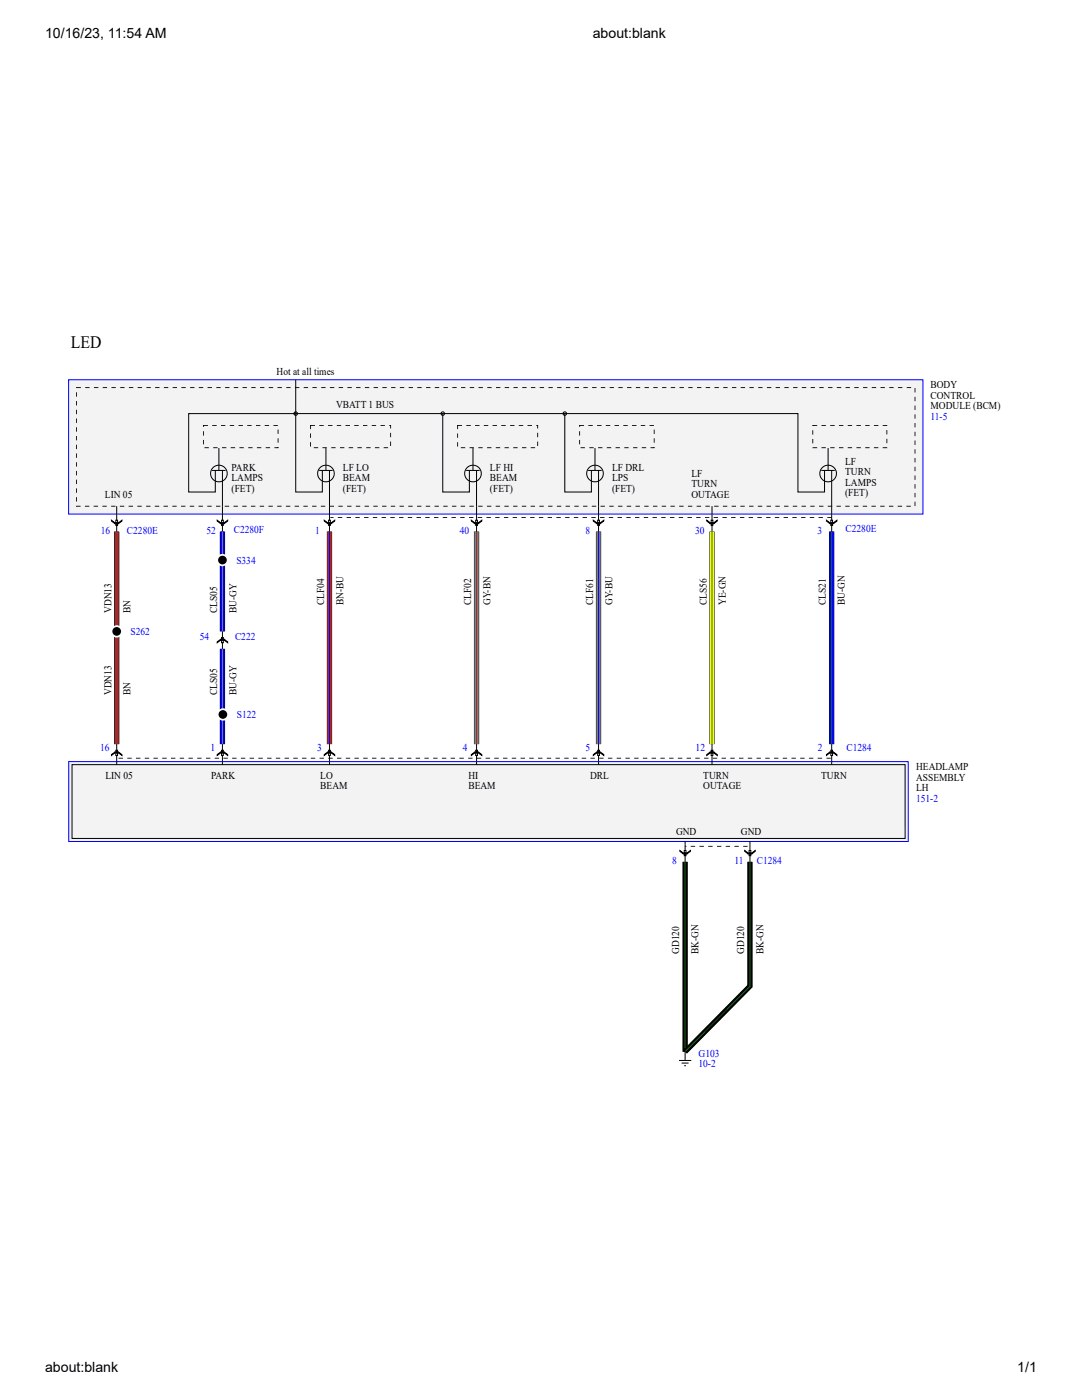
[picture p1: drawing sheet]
<svg xmlns="http://www.w3.org/2000/svg" width="216mm" height="279mm" viewBox="0 0 216 279" stroke-linecap="round" stroke-linejoin="round" font-family="sans-serif">
<path d="M23.3 106.1v42.4M44.4 106.1v19.9M65.7 106.1v42.4M95.1 106.1v42.4M119.4 106.1v42.4M142.1 106.1v42.4M166 106.1v42.4M44.4 129.5v19M136.7 172v37.9l12.9-13.1v-24.8" fill="none" stroke="#000" stroke-width="1" stroke-linecap="butt"/>
<path d="M23.3 106.1v42.4M65.7 106.1v42.4" fill="none" stroke="#a52a2a" stroke-width=".87" stroke-linecap="butt"/>
<path d="M65.7 106.1v42.4M119.4 106.1v42.4" fill="none" stroke="#00f" stroke-width=".2"/>
<path d="M142.1 106.1v42.4" fill="none" stroke="#ff0" stroke-width=".87" stroke-linecap="butt"/>
<path d="M142.1 106.1v42.4M166 106.1v42.4M136.7 172v37.9l12.9-13.1v-24.8" fill="none" stroke="#008000" stroke-width=".2"/>
<path d="M95.1 106.1v42.4M119.4 106.1v42.4" fill="none" stroke="#808080" stroke-width=".87" stroke-linecap="butt"/>
<path d="M95.1 106.1v42.4" fill="none" stroke="#a52a2a" stroke-width=".2"/>
<path d="M136.7 172v37.9l12.9-13.1v-24.8" fill="none" stroke="#000" stroke-width=".87" stroke-linecap="butt"/>
<path d="M44.4 106.1v19.9M166 106.1v42.4M44.4 129.5v19" fill="none" stroke="#00f" stroke-width=".87" stroke-linecap="butt"/>
<path d="M44.4 106.1v19.9M44.4 129.5v19" fill="none" stroke="#808080" stroke-width=".2"/>
<path d="M13.7 75.8h170.4v26.8h-170.4z" fill="#f3f3f3"/>
<path d="M13.7 75.8h170.4v26.8h-170.4z" fill="none" stroke="#00f" stroke-width=".2"/>
<path d="M15.3 77.4h167.3v23.6h-167.3z" fill="#f3f3f3"/>
<path d="M17 77.3h.9v.1h-.9zM18.8 77.3h.8v.1h-.8zM20.5 77.3h.9v.1h-.9zM22.2 77.3h.9v.1h-.9zM24 77.3h.9v.1h-.9zM25.7 77.3h.9v.1h-.9zM27.5 77.3h.8v.1h-.8zM29.2 77.3h.9v.1h-.9zM31 77.3h.8v.1h-.8zM32.7 77.3h.9v.1h-.9zM34.4 77.3h.9v.1h-.9zM36.2 77.3h.9v.1h-.9zM37.9 77.3h.9v.1h-.9zM39.7 77.3h.8v.1h-.8zM41.4 77.3h.9v.1h-.9zM43.2 77.3h.8v.1h-.8zM44.9 77.3h.9v.1h-.9zM46.7 77.3h.8v.1h-.8zM48.4 77.3h.9v.1h-.9zM50.1 77.3h.9v.1h-.9zM51.9 77.3h.9v.1h-.9zM53.6 77.3h.9v.1h-.9zM55.4 77.3h.8v.1h-.8zM57.1 77.3h.9v.1h-.9zM58.9 77.3h.8v.1h-.8zM60.6 77.3h.9v.1h-.9zM62.3 77.3h.9v.1h-.9zM64.1 77.3h.9v.1h-.9zM65.8 77.3h.9v.1h-.9zM67.6 77.3h.9v.1h-.9zM69.3 77.3h.9v.1h-.9zM71.1 77.3h.8v.1h-.8zM72.8 77.3h.9v.1h-.9zM74.6 77.3h.8v.1h-.8zM76.3 77.3h.9v.1h-.9zM78 77.3h.9v.1h-.9zM79.8 77.3h.9v.1h-.9zM81.5 77.3h.9v.1h-.9zM83.3 77.3h.8v.1h-.8zM85 77.3h.9v.1h-.9zM86.8 77.3h.8v.1h-.8zM88.5 77.3h.9v.1h-.9zM90.2 77.3h.9v.1h-.9zM92 77.3h.9v.1h-.9zM93.7 77.3h.9v.1h-.9zM95.5 77.3h.9v.1h-.9zM97.2 77.3h.9v.1h-.9zM99 77.3h.8v.1h-.8zM100.7 77.3h.9v.1h-.9zM102.5 77.3h.8v.1h-.8zM104.2 77.3h.9v.1h-.9zM105.9 77.3h.9v.1h-.9zM107.7 77.3h.9v.1h-.9zM109.4 77.3h.9v.1h-.9zM111.2 77.3h.8v.1h-.8zM112.9 77.3h.9v.1h-.9zM114.7 77.3h.8v.1h-.8zM116.4 77.3h.9v.1h-.9zM118.2 77.3h.8v.1h-.8zM119.9 77.3h.9v.1h-.9zM121.6 77.3h.9v.1h-.9zM123.4 77.3h.9v.1h-.9zM125.1 77.3h.9v.1h-.9zM126.9 77.3h.8v.1h-.8zM128.6 77.3h.9v.1h-.9zM130.4 77.3h.8v.1h-.8zM132.1 77.3h.9v.1h-.9zM133.8 77.3h.9v.1h-.9zM135.6 77.3h.9v.1h-.9zM137.3 77.3h.9v.1h-.9zM139.1 77.3h.8v.1h-.8zM140.8 77.3h.9v.1h-.9zM142.6 77.3h.8v.1h-.8zM144.3 77.3h.9v.1h-.9zM146.1 77.3h.8v.1h-.8zM147.8 77.3h.9v.1h-.9zM149.5 77.3h.9v.1h-.9zM151.3 77.3h.9v.1h-.9zM153 77.3h.9v.1h-.9zM154.8 77.3h.8v.1h-.8zM156.5 77.3h.9v.1h-.9zM158.3 77.3h.8v.1h-.8zM160 77.3h.9v.1h-.9zM161.7 77.3h.9v.1h-.9zM163.5 77.3h.9v.1h-.9zM165.2 77.3h.9v.1h-.9zM167 77.3h.8v.1h-.8zM168.7 77.3h.9v.1h-.9zM170.5 77.3h.8v.1h-.8zM172.2 77.3h.9v.1h-.9zM174 77.3h.8v.1h-.8zM175.7 77.3h.9v.1h-.9zM177.4 77.3h.9v.1h-.9zM179.2 77.3h.9v.1h-.9zM180.9 77.3h.9v.1h-.9zM182.5 77.5h.2v.8h-.2zM182.5 79.2h.2v.9h-.2zM182.5 80.9h.2v.9h-.2zM182.5 82.7h.2v.9h-.2zM182.5 84.4h.2v.9h-.2zM182.5 86.2h.2v.8h-.2zM182.5 87.9h.2v.9h-.2zM182.5 89.7h.2v.8h-.2zM182.5 91.4h.2v.9h-.2zM182.5 93.1h.2v.9h-.2zM182.5 94.9h.2v.9h-.2zM182.5 96.6h.2v.9h-.2zM182.5 98.4h.2v.8h-.2zM182.5 100.1h.2v.9h-.2zM180.9 100.9h.8v.2h-.8zM179.1 100.9h.9v.2h-.9zM177.4 100.9h.9v.2h-.9zM175.6 100.9h.9v.2h-.9zM173.9 100.9h.9v.2h-.9zM172.1 100.9h.9v.2h-.9zM170.4 100.9h.9v.2h-.9zM168.7 100.9h.8v.2h-.8zM166.9 100.9h.9v.2h-.9zM165.2 100.9h.8v.2h-.8zM163.4 100.9h.9v.2h-.9zM161.7 100.9h.9v.2h-.9zM159.9 100.9h.9v.2h-.9zM158.2 100.9h.9v.2h-.9zM156.5 100.9h.8v.2h-.8zM154.7 100.9h.9v.2h-.9zM153 100.9h.8v.2h-.8zM151.2 100.9h.9v.2h-.9zM149.5 100.9h.8v.2h-.8zM147.7 100.9h.9v.2h-.9zM146 100.9h.9v.2h-.9zM144.2 100.9h.9v.2h-.9zM142.5 100.9h.9v.2h-.9zM140.8 100.9h.8v.2h-.8zM139 100.9h.9v.2h-.9zM137.3 100.9h.8v.2h-.8zM135.5 100.9h.9v.2h-.9zM133.8 100.9h.9v.2h-.9zM132 100.9h.9v.2h-.9zM130.3 100.9h.9v.2h-.9zM128.6 100.9h.8v.2h-.8zM126.8 100.9h.9v.2h-.9zM125.1 100.9h.8v.2h-.8zM123.3 100.9h.9v.2h-.9zM121.6 100.9h.8v.2h-.8zM119.8 100.9h.9v.2h-.9zM118.1 100.9h.9v.2h-.9zM116.3 100.9h.9v.2h-.9zM114.6 100.9h.9v.2h-.9zM112.9 100.9h.8v.2h-.8zM111.1 100.9h.9v.2h-.9zM109.4 100.9h.8v.2h-.8zM107.6 100.9h.9v.2h-.9zM105.9 100.9h.9v.2h-.9zM104.1 100.9h.9v.2h-.9zM102.4 100.9h.9v.2h-.9zM100.6 100.9h.9v.2h-.9zM98.9 100.9h.9v.2h-.9zM97.2 100.9h.8v.2h-.8zM95.4 100.9h.9v.2h-.9zM93.7 100.9h.8v.2h-.8zM91.9 100.9h.9v.2h-.9zM90.2 100.9h.9v.2h-.9zM88.4 100.9h.9v.2h-.9zM86.7 100.9h.9v.2h-.9zM85 100.9h.8v.2h-.8zM83.2 100.9h.9v.2h-.9zM81.5 100.9h.8v.2h-.8zM79.7 100.9h.9v.2h-.9zM78 100.9h.9v.2h-.9zM76.2 100.9h.9v.2h-.9zM74.5 100.9h.9v.2h-.9zM72.7 100.9h.9v.2h-.9zM71 100.9h.9v.2h-.9zM69.3 100.9h.8v.2h-.8zM67.5 100.9h.9v.2h-.9zM65.8 100.9h.8v.2h-.8zM64 100.9h.9v.2h-.9zM62.3 100.9h.9v.2h-.9zM60.5 100.9h.9v.2h-.9zM58.8 100.9h.9v.2h-.9zM57.1 100.9h.8v.2h-.8zM55.3 100.9h.9v.2h-.9zM53.6 100.9h.8v.2h-.8zM51.8 100.9h.9v.2h-.9zM50.1 100.9h.9v.2h-.9zM48.3 100.9h.9v.2h-.9zM46.6 100.9h.9v.2h-.9zM44.8 100.9h.9v.2h-.9zM43.1 100.9h.9v.2h-.9zM41.4 100.9h.8v.2h-.8zM39.6 100.9h.9v.2h-.9zM37.9 100.9h.8v.2h-.8zM36.1 100.9h.9v.2h-.9zM34.4 100.9h.9v.2h-.9zM32.6 100.9h.9v.2h-.9zM30.9 100.9h.9v.2h-.9zM29.2 100.9h.8v.2h-.8zM27.4 100.9h.9v.2h-.9zM25.7 100.9h.8v.2h-.8zM23.9 100.9h.9v.2h-.9zM22.2 100.9h.8v.2h-.8zM20.4 100.9h.9v.2h-.9zM18.7 100.9h.9v.2h-.9zM16.9 100.9h.9v.2h-.9zM15.2 101l.9-.1v.2h-.9zM15.2 99.2h.2v.9h-.2zM15.2 97.5h.2v.8h-.2zM15.2 95.7h.2v.9h-.2zM15.2 94h.2v.9h-.2zM15.2 92.2h.2v.9h-.2zM15.2 90.5h.2v.9h-.2zM15.2 88.8h.2v.8h-.2zM15.2 87h.2v.9h-.2zM15.2 85.3h.2v.8h-.2zM15.2 83.5h.2v.9h-.2zM15.2 81.8h.2v.9h-.2zM15.2 80h.2v.9h-.2zM15.2 78.3h.2v.9h-.2zM15.2 77.3h.9v.1h-.8h.1h-.2z" fill="#000"/>
<path d="M65.7 101v1.6M119.4 101v1.6M166 101v1.6" fill="none" stroke="#000" stroke-width=".2"/>
<path d="M62 84.9h15.9v4.5h-15.9z" fill="#f3f3f3"/>
<path d="M63.7 84.8h.9v.2h-.9zM65.5 84.8h.8v.2h-.8zM67.2 84.8h.9v.2h-.9zM68.9 84.8h.9v.2h-.9zM70.7 84.8h.9v.2h-.9zM72.4 84.8h.9v.2h-.9zM74.2 84.8h.9v.2h-.9zM75.9 84.8h.9v.2h-.9zM77.7 84.8h.3v.7h-.1v-.6l-.2 .1zM77.9 86.4h.1v.9h-.1zM77.9 88.1h.1v.9h-.1zM76.6 89.3h.8v.1h-.8zM74.8 89.3h.9v.1h-.9zM73.1 89.3h.8v.1h-.8zM71.3 89.3h.9v.1h-.9zM69.6 89.3h.9v.1h-.9zM67.8 89.3h.9v.1h-.9zM66.1 89.3h.9v.1h-.9zM64.4 89.3h.8v.1h-.8zM62.6 89.3h.9v.1h-.9zM61.9 88.2h.2v.9h-.2zM61.9 86.5h.2v.9h-.2zM61.9 84.8h.9v.2l-.8-.1 .1 .7h-.2z" fill="#000"/>
<g fill="none" stroke="#000" stroke-width=".2">
<path d="M59 75.8v22.4h5.3v-2.2M63.7 93.9h2.7M64.3 93.9v2.1M65 89.4v4.5M65.7 93.9v7.1"/>
<circle cx="65" cy="94.5" r="1.66"/>
<circle cx="112.7" cy="82.5" r=".35"/>
</g>
<path d="M115.7 84.9h14.8v4.5h-14.8z" fill="#f3f3f3"/>
<path d="M117.4 84.8h.9v.2h-.9zM119.1 84.8h.9v.2h-.9zM120.9 84.8h.9v.2h-.9zM122.6 84.8h.9v.2h-.9zM124.4 84.8h.9v.2h-.9zM126.1 84.8h.9v.2h-.9zM127.9 84.8h.8v.2h-.8zM129.6 84.8h.9v.2h-.9zM130.5 85.7h.1v.9h-.1zM130.5 87.5h.1v.8h-.1zM129.8 89.3l.7 .1v-.2h.1v.2h-.8zM128.1 89.3h.8v.1h-.8zM126.3 89.3h.9v.1h-.9zM124.6 89.3h.8v.1h-.8zM122.8 89.3h.9v.1h-.9zM121.1 89.3h.9v.1h-.9zM119.3 89.3h.9v.1h-.9zM117.6 89.3h.9v.1h-.9zM115.9 89.3h.8v.1h-.8zM115.6 87.8h.1v.9h-.1zM115.6 86.1h.1v.8h-.1zM115.6 84.8h.9v.2l-.8-.1v.3h-.1z" fill="#000"/>
<g fill="none" stroke="#000" stroke-width=".2">
<path d="M112.7 82.5v15.7h5.3v-2.2M117.4 93.9h2.7M118 93.9v2.1M118.7 89.4v4.5M119.4 93.9v7.1"/>
<circle cx="118.7" cy="94.5" r="1.66"/>
</g>
<path d="M162.2 84.9h14.8v4.5h-14.8z" fill="#f3f3f3"/>
<g fill="#000">
<path d="M163.9 84.8h.9v.2h-.9zM165.7 84.8h.8v.2h-.8zM167.4 84.8h.9v.2h-.9zM169.2 84.8h.8v.2h-.8zM170.9 84.8h.9v.2h-.9zM172.6 84.8h.9v.2h-.9zM174.4 84.8h.9v.2h-.9zM176.1 84.8h.9v.2h-.9zM176.9 85.8h.1v.9h-.1zM176.9 87.6h.1v.8h-.1zM176.1 89.3h.9l-.1 .1 .1-.1v.1h-.9zM174.4 89.3h.9v.1h-.9zM172.6 89.3h.9v.1h-.9zM170.9 89.3h.9v.1h-.9zM169.2 89.3h.8v.1h-.8zM167.4 89.3h.9v.1h-.9zM165.7 89.3h.8v.1h-.8zM163.9 89.3h.9v.1h-.9zM162.1 89.4l1-.1v.1zM162.1 87.6h.2v.9h-.2zM162.1 85.9h.2v.8h-.2zM162.1 84.8h1v.2h-1z"/>
<path d="M165.1 103.2h.9v.2h-.9zM163.3 103.2h.9v.2h-.9zM161.6 103.2h.9v.2h-.9zM159.8 103.2h.9v.2h-.9zM158.1 103.2h.9v.2h-.9zM156.4 103.2h.8v.2h-.8zM154.6 103.2h.9v.2h-.9zM152.9 103.2h.8v.2h-.8zM151.1 103.2h.9v.2h-.9zM149.4 103.2h.9v.2h-.9zM147.6 103.2h.9v.2h-.9zM145.9 103.2h.9v.2h-.9zM144.2 103.2h.8v.2h-.8zM142.4 103.2h.9v.2h-.9zM140.7 103.2h.8v.2h-.8zM138.9 103.2h.9v.2h-.9zM137.2 103.2h.8v.2h-.8zM135.4 103.2h.9v.2h-.9zM133.7 103.2h.9v.2h-.9zM131.9 103.2h.9v.2h-.9zM130.2 103.2h.9v.2h-.9zM128.5 103.2h.8v.2h-.8zM126.7 103.2h.9v.2h-.9zM125 103.2h.8v.2h-.8zM123.2 103.2h.9v.2h-.9zM121.5 103.2h.9v.2h-.9zM119.7 103.2h.9v.2h-.9zM118 103.2h.9v.2h-.9zM116.3 103.2h.8v.2h-.8zM114.5 103.2h.9v.2h-.9zM112.8 103.2h.8v.2h-.8zM111 103.2h.9v.2h-.9zM109.3 103.2h.8v.2h-.8zM107.5 103.2h.9v.2h-.9zM105.8 103.2h.9v.2h-.9zM104 103.2h.9v.2h-.9zM102.3 103.2h.9v.2h-.9zM100.6 103.2h.8v.2h-.8zM98.8 103.2h.9v.2h-.9zM97.1 103.2h.8v.2h-.8zM95.3 103.2h.9v.2h-.9zM93.6 103.2h.9v.2h-.9zM91.8 103.2h.9v.2h-.9zM90.1 103.2h.9v.2h-.9zM88.4 103.2h.8v.2h-.8zM86.6 103.2h.9v.2h-.9zM84.9 103.2h.8v.2h-.8zM83.1 103.2h.9v.2h-.9zM81.4 103.2h.8v.2h-.8zM79.6 103.2h.9v.2h-.9zM77.9 103.2h.9v.2h-.9zM76.1 103.2h.9v.2h-.9zM74.4 103.2h.9v.2h-.9zM72.7 103.2h.8v.2h-.8zM70.9 103.2h.9v.2h-.9zM69.2 103.2h.8v.2h-.8zM67.4 103.2h.9v.2h-.9zM65.9 103.2h.7v.2h-.7z"/>
</g>
<g fill="none" stroke="#000" stroke-width=".2">
<path d="M59 82.5h100.2v15.7h5.3v-2.2M163.9 93.9h2.7M164.5 93.9v2.1M165.2 89.4v4.5M166 93.9v7.1M44.4 101v1.6M142.1 101v1.6"/>
<circle cx="165.2" cy="94.5" r="1.66"/>
</g>
<path d="M40.6 84.9h14.9v4.5h-14.9z" fill="#f3f3f3"/>
<path d="M42.4 84.8h.8v.2h-.8zM44.1 84.8h.9v.2h-.9zM45.8 84.8h.9v.2h-.9zM47.6 84.8h.9v.2h-.9zM49.3 84.8h.9v.2h-.9zM51.1 84.8h.8v.2h-.8zM52.8 84.8h.9v.2h-.9zM54.6 84.8h.8v.2h-.8zM55.4 85.7h.2v.9h-.2zM55.4 87.5h.2v.8h-.2zM54.8 89.3l.7 .1-.1-.2h.2v.2h-.8zM53 89.3h.9v.1h-.9zM51.3 89.3h.8v.1h-.8zM49.5 89.3h.9v.1h-.9zM47.8 89.3h.9v.1h-.9zM46 89.3h.9v.1h-.9zM44.3 89.3h.9v.1h-.9zM42.5 89.3h.9v.1h-.9zM40.8 89.3h.9v.1h-.9zM40.5 87.8h.2v.9h-.2zM40.5 86.1h.2v.8h-.2zM40.5 84.8h1v.2l-.9-.1 .1 .3h-.2z" fill="#000"/>
<g fill="none" stroke="#000" stroke-width=".2">
<path d="M42.3 93.9h2.7M43 93.9v2.1M43.7 89.4v4.5M44.4 93.9v7.1M59 82.5h-21.4v15.7h5.4v-2.2M22.2 103.8l.7 .5v.2l-.7-.5zM22.9 104.3h.7v.2h-.7zM23.1 103.8h.4v.5h-.4zM23.1 104.5h.4v.4h-.4zM23.3 101v2.8M23.3 104.5v1.6M23.6 104.3l.7-.5v.2l-.7 .5z"/>
<path d="M43.3 103.8l.7 .5v.2l-.7-.5zM44 104.3h.7v.2h-.7zM44.2 103.8h.4v.5h-.4zM44.2 104.5h.4v.4h-.4zM44.4 102.6v1.2M44.4 104.5v1.6M44.7 104.3l.7-.5v.2l-.7 .5zM64.7 103.8l.7 .5v.2l-.7-.5zM65.4 104.3h.7v.2h-.7zM65.6 103.8h.3v.5h-.3zM65.6 104.5h.3v.4h-.3zM65.7 102.6v1.2"/>
<path d="M65.7 104.5v1.6M66.1 104.3l.7-.5v.2l-.7 .5zM95.1 101v1.6M118.4 103.8l.7 .5v.2l-.7-.5zM119.1 104.3h.7v.2h-.7zM119.3 103.8h.3v.5h-.3zM119.3 104.5h.3v.4h-.3zM119.4 102.6v1.2M119.4 104.5v1.6M119.8 104.3l.7-.5v.2l-.7 .5zM141 103.8l.7 .5v.2l-.7-.5zM141.7 104.3h.7v.2h-.7z"/>
<path d="M141.9 103.8h.4v.5h-.4zM141.9 104.5h.4v.4h-.4zM142.1 102.6v1.2M142.1 104.5v1.6M142.4 104.3l.7-.5v.2l-.7 .5zM164.9 103.8l.7 .5v.2l-.7-.5zM165.6 104.3h.7v.2h-.7zM165.8 103.8h.3v.5h-.3zM165.8 104.5h.3v.4h-.3zM166 102.6v1.2M166 104.5v1.6M166.3 104.3l.7-.5v.2l-.7 .5z"/>
<circle cx="43.7" cy="94.5" r="1.66"/>
<circle cx="88.4" cy="82.5" r=".35"/>
</g>
<path d="M91.3 84.9h16v4.5h-16z" fill="#f3f3f3"/>
<path d="M93.1 84.8h.8v.2h-.8zM94.8 84.8h.9v.2h-.9zM96.5 84.8h.9v.2h-.9zM98.3 84.8h.9v.2h-.9zM100 84.8h.9v.2h-.9zM101.8 84.8h.8v.2h-.8zM103.5 84.8h.9v.2h-.9zM105.3 84.8h.8v.2h-.8zM107 84.8h.4v.7h-.2l.1-.6-.3 .1zM107.2 86.4h.2v.9h-.2zM107.2 88.1h.2v.9h-.2zM105.9 89.3h.9v.1h-.9zM104.2 89.3h.8v.1h-.8zM102.4 89.3h.9v.1h-.9zM100.7 89.3h.8v.1h-.8zM98.9 89.3h.9v.1h-.9zM97.2 89.3h.9v.1h-.9zM95.4 89.3h.9v.1h-.9zM93.7 89.3h.9v.1h-.9zM92 89.3h.8v.1h-.8zM91.2 88.3h.2v.8h-.2zM91.2 86.5h.2v.9h-.2zM91.2 84.8h1v.2l-.9-.1 .1 .7h-.2z" fill="#000"/>
<g fill="none" stroke="#000" stroke-width=".2">
<path d="M88.3 82.5v15.7h5.4v-2.2M93 93.9h2.7M93.7 93.9v2.1M94.4 89.4v4.5M95.1 93.9v7.1M94 103.8l.7 .5v.2l-.7-.5zM94.7 104.3h.7v.2h-.7zM94.9 103.8h.4v.5h-.4zM94.9 104.5h.4v.4h-.4zM95.1 102.6v1.2M95.1 104.5v1.6M95.4 104.3l.7-.5v.2l-.7 .5z"/>
<circle cx="59" cy="82.5" r=".35"/>
<circle cx="94.4" cy="94.5" r="1.66"/>
</g>
<path d="M13.7 152h167.5v15.9h-167.5z" fill="#f3f3f3"/>
<path d="M13.7 152h167.5v15.9h-167.5z" fill="none" stroke="#00f" stroke-width=".2"/>
<path d="M14.4 152.6h166.2v14.7h-166.2z" fill="#f3f3f3"/>
<g fill="none" stroke="#000" stroke-width=".2">
<path d="M44.2 111.8h.2M23.1 126h.2M43.3 128.1l.7-.5v.2l-.7 .5zM44 127.6h.7v.2h-.7zM44.2 127.8h.4v.5h-.4zM44.2 127.2h.4v.4h-.4zM44.4 126v1.6M44.4 128.3v1.2M44.7 127.6l.7 .5v.2l-.7-.5zM14.4 152.6h166.2v14.7h-166.2zM22.2 150.6l.7-.5v.2l-.7 .5zM22.9 150.1h.7v.2h-.7z"/>
<path d="M23.1 150.3h.4v.5h-.4zM23.1 149.7h.4v.4h-.4zM23.3 148.5v1.6M23.3 150.8v1.8M23.6 150.1l.7 .5v.2l-.7-.5zM43.3 150.6l.7-.5v.2l-.7 .5zM44 150.1h.7v.2h-.7zM44.2 150.3h.4v.5h-.4zM44.2 149.7h.4v.4h-.4zM44.3 142.6h.2M44.4 148.5v1.6M44.4 150.8v1.8"/>
<path d="M44.7 150.1l.7 .5v.2l-.7-.5zM64.7 150.6l.7-.5v.2l-.7 .5zM65.4 150.1h.7v.2h-.7zM65.6 150.3h.3v.5h-.3zM65.6 149.7h.3v.4h-.3zM65.7 148.5v1.6M65.7 150.8v1.8M66.1 150.1l.7 .5v.2l-.7-.5zM94 150.6l.7-.5v.2l-.7 .5zM94.7 150.1h.7v.2h-.7zM94.9 150.3h.4v.5h-.4zM94.9 149.7h.4v.4h-.4z"/>
<path d="M95.1 148.5v1.6M95.1 150.8v1.8M95.4 150.1l.7 .5v.2l-.7-.5zM118.4 150.6l.7-.5v.2l-.7 .5zM119.1 150.1h.7v.2h-.7zM119.3 150.3h.3v.5h-.3zM119.3 149.7h.3v.4h-.3zM119.4 148.5v1.6M119.4 150.8v1.8M119.8 150.1l.7 .5v.2l-.7-.5zM141 150.6l.7-.5v.2l-.7 .5zM141.7 150.1h.7v.2h-.7z"/>
<path d="M141.9 150.3h.3v.5h-.3zM141.9 149.7h.3v.4h-.3zM142.1 148.5v1.6M142.1 150.8v1.8M142.4 150.1l.7 .5v.2l-.7-.5zM164.9 150.6l.7-.5v.2l-.7 .5zM165.6 150.1h.7v.2h-.7zM165.8 150.3h.3v.5h-.3zM165.8 149.7h.3v.4h-.3zM166 148.5v1.6M166 150.8v1.8M166.3 150.1l.7 .5v.2l-.7-.5z"/>
<path d="M135.7 169.7l.7 .6v.1l-.7-.5zM136.4 170.3h.7v.1h-.7zM136.5 169.7h.4v.6h-.4zM136.5 170.4h.4v.4h-.4zM136.7 167.9v1.8M136.7 170.4v1.6M137.1 170.3l.7-.6v.2l-.7 .5zM148.6 169.7l.7 .6v.1l-.7-.5zM149.3 170.3h.7v.1h-.7zM149.5 169.7h.3v.6h-.3zM149.5 170.4h.3v.4h-.3zM149.6 167.9v1.8"/>
<path d="M149.6 170.4v1.6M150 170.3l.7-.6v.2l-.7 .5zM135.5 211.6h2.4M136 212.2h1.4M136.5 212.7h.4M136.7 209.9v1.7"/>
</g>
<g fill="#000">
<path d="M164.9 151.2h.9v.2h-.9zM163.2 151.2h.8v.2h-.8zM161.4 151.2h.9v.2h-.9zM159.7 151.2h.8v.2h-.8zM157.9 151.2h.9v.2h-.9zM156.2 151.2h.9v.2h-.9zM154.4 151.2h.9v.2h-.9zM152.7 151.2h.9v.2h-.9zM151 151.2h.8v.2h-.8zM149.2 151.2h.9v.2h-.9zM147.5 151.2h.8v.2h-.8zM145.7 151.2h.9v.2h-.9zM144 151.2h.9v.2h-.9zM142.2 151.2h.9v.2h-.9zM140.5 151.2h.9v.2h-.9zM138.7 151.2h.9v.2h-.9zM137 151.2h.9v.2h-.9zM135.3 151.2h.8v.2h-.8zM133.5 151.2h.9v.2h-.9zM131.8 151.2h.8v.2h-.8zM130 151.2h.9v.2h-.9zM128.3 151.2h.9v.2h-.9zM126.5 151.2h.9v.2h-.9zM124.8 151.2h.9v.2h-.9zM123.1 151.2h.8v.2h-.8zM121.3 151.2h.9v.2h-.9zM119.6 151.2h.8v.2h-.8zM117.8 151.2h.9v.2h-.9zM116.1 151.2h.9v.2h-.9zM114.3 151.2h.9v.2h-.9zM112.6 151.2h.9v.2h-.9zM110.8 151.2h.9v.2h-.9zM109.1 151.2h.9v.2h-.9zM107.4 151.2h.8v.2h-.8zM105.6 151.2h.9v.2h-.9zM103.9 151.2h.8v.2h-.8zM102.1 151.2h.9v.2h-.9zM100.4 151.2h.9v.2h-.9zM98.6 151.2h.9v.2h-.9zM96.9 151.2h.9v.2h-.9zM95.2 151.2h.8v.2h-.8zM93.4 151.2h.9v.2h-.9zM91.7 151.2h.8v.2h-.8zM89.9 151.2h.9v.2h-.9zM88.2 151.2h.8v.2h-.8zM86.4 151.2h.9v.2h-.9zM84.7 151.2h.9v.2h-.9zM82.9 151.2h.9v.2h-.9zM81.2 151.2h.9v.2h-.9zM79.5 151.2h.8v.2h-.8zM77.7 151.2h.9v.2h-.9zM76 151.2h.8v.2h-.8zM74.2 151.2h.9v.2h-.9zM72.5 151.2h.9v.2h-.9zM70.7 151.2h.9v.2h-.9zM69 151.2h.9v.2h-.9zM67.3 151.2h.8v.2h-.8zM65.5 151.2h.9v.2h-.9zM63.8 151.2h.8v.2h-.8zM62 151.2h.9v.2h-.9zM60.3 151.2h.8v.2h-.8zM58.5 151.2h.9v.2h-.9zM56.8 151.2h.9v.2h-.9zM55 151.2h.9v.2h-.9zM53.3 151.2h.9v.2h-.9zM51.6 151.2h.8v.2h-.8zM49.8 151.2h.9v.2h-.9zM48.1 151.2h.8v.2h-.8zM46.3 151.2h.9v.2h-.9zM44.6 151.2h.9v.2h-.9zM42.8 151.2h.9v.2h-.9zM41.1 151.2h.9v.2h-.9zM39.3 151.2h.9v.2h-.9zM37.6 151.2h.9v.2h-.9zM35.9 151.2h.8v.2h-.8zM34.1 151.2h.9v.2h-.9zM32.4 151.2h.8v.2h-.8zM30.6 151.2h.9v.2h-.9zM28.9 151.2h.9v.2h-.9zM27.1 151.2h.9v.2h-.9zM25.4 151.2h.9v.2h-.9zM23.7 151.2h.8v.2h-.8z"/>
<path d="M148.3 168.8h.9v.2h-.9zM146.6 168.8h.8v.2h-.8zM144.8 168.8h.9v.2h-.9zM143.1 168.8h.8v.2h-.8zM141.3 168.8h.9v.2h-.9zM139.6 168.8h.8v.2h-.8zM137.8 168.8h.9v.2h-.9zM136.7 168.8h.3v.2h-.3z"/>
<circle cx="44.4" cy="111.8" r="1.05"/>
<circle cx="23.3" cy="126" r="1.05"/>
<circle cx="44.5" cy="142.6" r="1.05"/>
</g>
<g fill="none" stroke="#fff" stroke-width=".35">
<circle cx="44.4" cy="111.8" r="1.05"/>
<circle cx="23.3" cy="126" r="1.05"/>
<circle cx="44.5" cy="142.6" r="1.05"/>
</g>
<text font-size="3.5" x="14.2" y="69.5">LED</text>
<g font-size="2.8">
<text x="9" y="7.7">10/16/23, 11:54 AM</text>
<text x="118.3" y="7.7">about:blank</text>
<text x="9" y="273.8">about:blank</text>
<text x="203" y="273.8">1/1</text>
</g>
<g font-size="2.1">
<text x="55.2" y="74.7">Hot at all times</text>
<text x="185.7" y="77.4">BODY</text>
<text x="67.1" y="81.5">VBATT 1 BUS</text>
<text x="185.7" y="81.6">MODULE (BCM)</text>
<text x="185.7" y="79.5">CONTROL</text>
<text x="46.2" y="94">PARK</text>
<text x="68.4" y="94">LF LO</text>
<text x="97.8" y="94">LF HI</text>
<text x="122.1" y="94">LF DRL</text>
<text x="138" y="95.2">LF</text>
<text x="168.6" y="94.8">TURN</text>
<text x="168.6" y="92.8">LF</text>
<text x="20.9" y="99.3">LIN 05</text>
<text x="46.2" y="96">LAMPS</text>
<text x="46.2" y="98.1">(FET)</text>
<text x="68.4" y="96">BEAM</text>
<text x="68.4" y="98.1">(FET)</text>
<text x="97.8" y="96">BEAM</text>
<text x="97.8" y="98.1">(FET)</text>
<text x="122.1" y="96">LPS</text>
<text x="122.1" y="98.1">(FET)</text>
<text x="138" y="97.2">TURN</text>
<text x="138" y="99.3">OUTAGE</text>
<text x="168.6" y="96.9">LAMPS</text>
<text x="168.6" y="99">(FET)</text>
<text x="22.2" y="122.3" transform="rotate(-90 22.2 122.3)">VDN13</text>
<text x="26.1" y="122.3" transform="rotate(-90 26.1 122.3)">BN</text>
<text x="43.3" y="122.3" transform="rotate(-90 43.3 122.3)">CLS05</text>
<text x="47.2" y="122.3" transform="rotate(-90 47.2 122.3)">BU-GY</text>
<text x="64.7" y="120.8" transform="rotate(-90 64.7 120.8)">CLF04</text>
<text x="68.5" y="120.8" transform="rotate(-90 68.5 120.8)">BN-BU</text>
<text x="94" y="120.8" transform="rotate(-90 94 120.8)">CLF02</text>
<text x="97.9" y="120.8" transform="rotate(-90 97.9 120.8)">GY-BN</text>
<text x="118.4" y="120.8" transform="rotate(-90 118.4 120.8)">CLF61</text>
<text x="122.2" y="120.8" transform="rotate(-90 122.2 120.8)">GY-BU</text>
<text x="141" y="120.8" transform="rotate(-90 141 120.8)">CLS56</text>
<text x="144.9" y="120.8" transform="rotate(-90 144.9 120.8)">YE-GN</text>
<text x="164.8" y="120.8" transform="rotate(-90 164.8 120.8)">CLS21</text>
<text x="168.6" y="120.8" transform="rotate(-90 168.6 120.8)">BU-GN</text>
<text x="22.2" y="138.7" transform="rotate(-90 22.2 138.7)">VDN13</text>
<text x="26.1" y="138.7" transform="rotate(-90 26.1 138.7)">BN</text>
<text x="43.3" y="138.7" transform="rotate(-90 43.3 138.7)">CLS05</text>
<text x="47.2" y="138.7" transform="rotate(-90 47.2 138.7)">BU-GY</text>
<text x="21" y="155.5">LIN 05</text>
<text x="42.1" y="155.5">PARK</text>
<text x="63.9" y="155.4">LO</text>
<text x="93.5" y="155.4">HI</text>
<text x="117.8" y="155.4">DRL</text>
<text x="140.3" y="155.4">TURN</text>
<text x="163.9" y="155.4">TURN</text>
<text x="182.8" y="153.7">HEADLAMP</text>
<text x="182.8" y="155.8">ASSEMBLY</text>
<text x="63.9" y="157.5">BEAM</text>
<text x="93.5" y="157.5">BEAM</text>
<text x="140.3" y="157.5">OUTAGE</text>
<text x="182.8" y="157.9">LH</text>
<text x="134.9" y="166.6">GND</text>
<text x="147.8" y="166.6">GND</text>
<text x="135.5" y="190.4" transform="rotate(-90 135.5 190.4)">GD120</text>
<text x="139.4" y="190.4" transform="rotate(-90 139.4 190.4)">BK-GN</text>
<text x="148.5" y="190.4" transform="rotate(-90 148.5 190.4)">GD120</text>
<text x="152.3" y="190.4" transform="rotate(-90 152.3 190.4)">BK-GN</text>
</g>
<g font-size="2.1" fill="#00f">
<text x="185.7" y="83.7">11-5</text>
<text x="20.1" y="106.6">16</text>
<text x="25.3" y="106.6">C2280E</text>
<text x="41.2" y="106.6">52</text>
<text x="46.7" y="106.3">C2280F</text>
<text x="62.9" y="106.7">1</text>
<text x="91.7" y="106.5">40</text>
<text x="116.8" y="106.5">8</text>
<text x="138.7" y="106.5">30</text>
<text x="163.1" y="106.5">3</text>
<text x="168.7" y="106.1">C2280E</text>
<text x="47.2" y="112.5">S334</text>
<text x="26.1" y="126.7">S262</text>
<text x="39.9" y="127.6">54</text>
<text x="46.9" y="127.6">C222</text>
<text x="47.2" y="143.3">S122</text>
<text x="20" y="149.8">16</text>
<text x="42" y="149.8">1</text>
<text x="63.3" y="149.8">3</text>
<text x="92.3" y="149.8">4</text>
<text x="116.8" y="149.8">5</text>
<text x="138.8" y="149.8">12</text>
<text x="163.2" y="149.8">2</text>
<text x="168.9" y="149.8">C1284</text>
<text x="182.8" y="160">151-2</text>
<text x="134.2" y="172.4">8</text>
<text x="146.6" y="172.4">11</text>
<text x="151" y="172.4">C1284</text>
<text x="139.4" y="210.9">G103</text>
<text x="139.4" y="213">10-2</text>
</g>
</svg>
